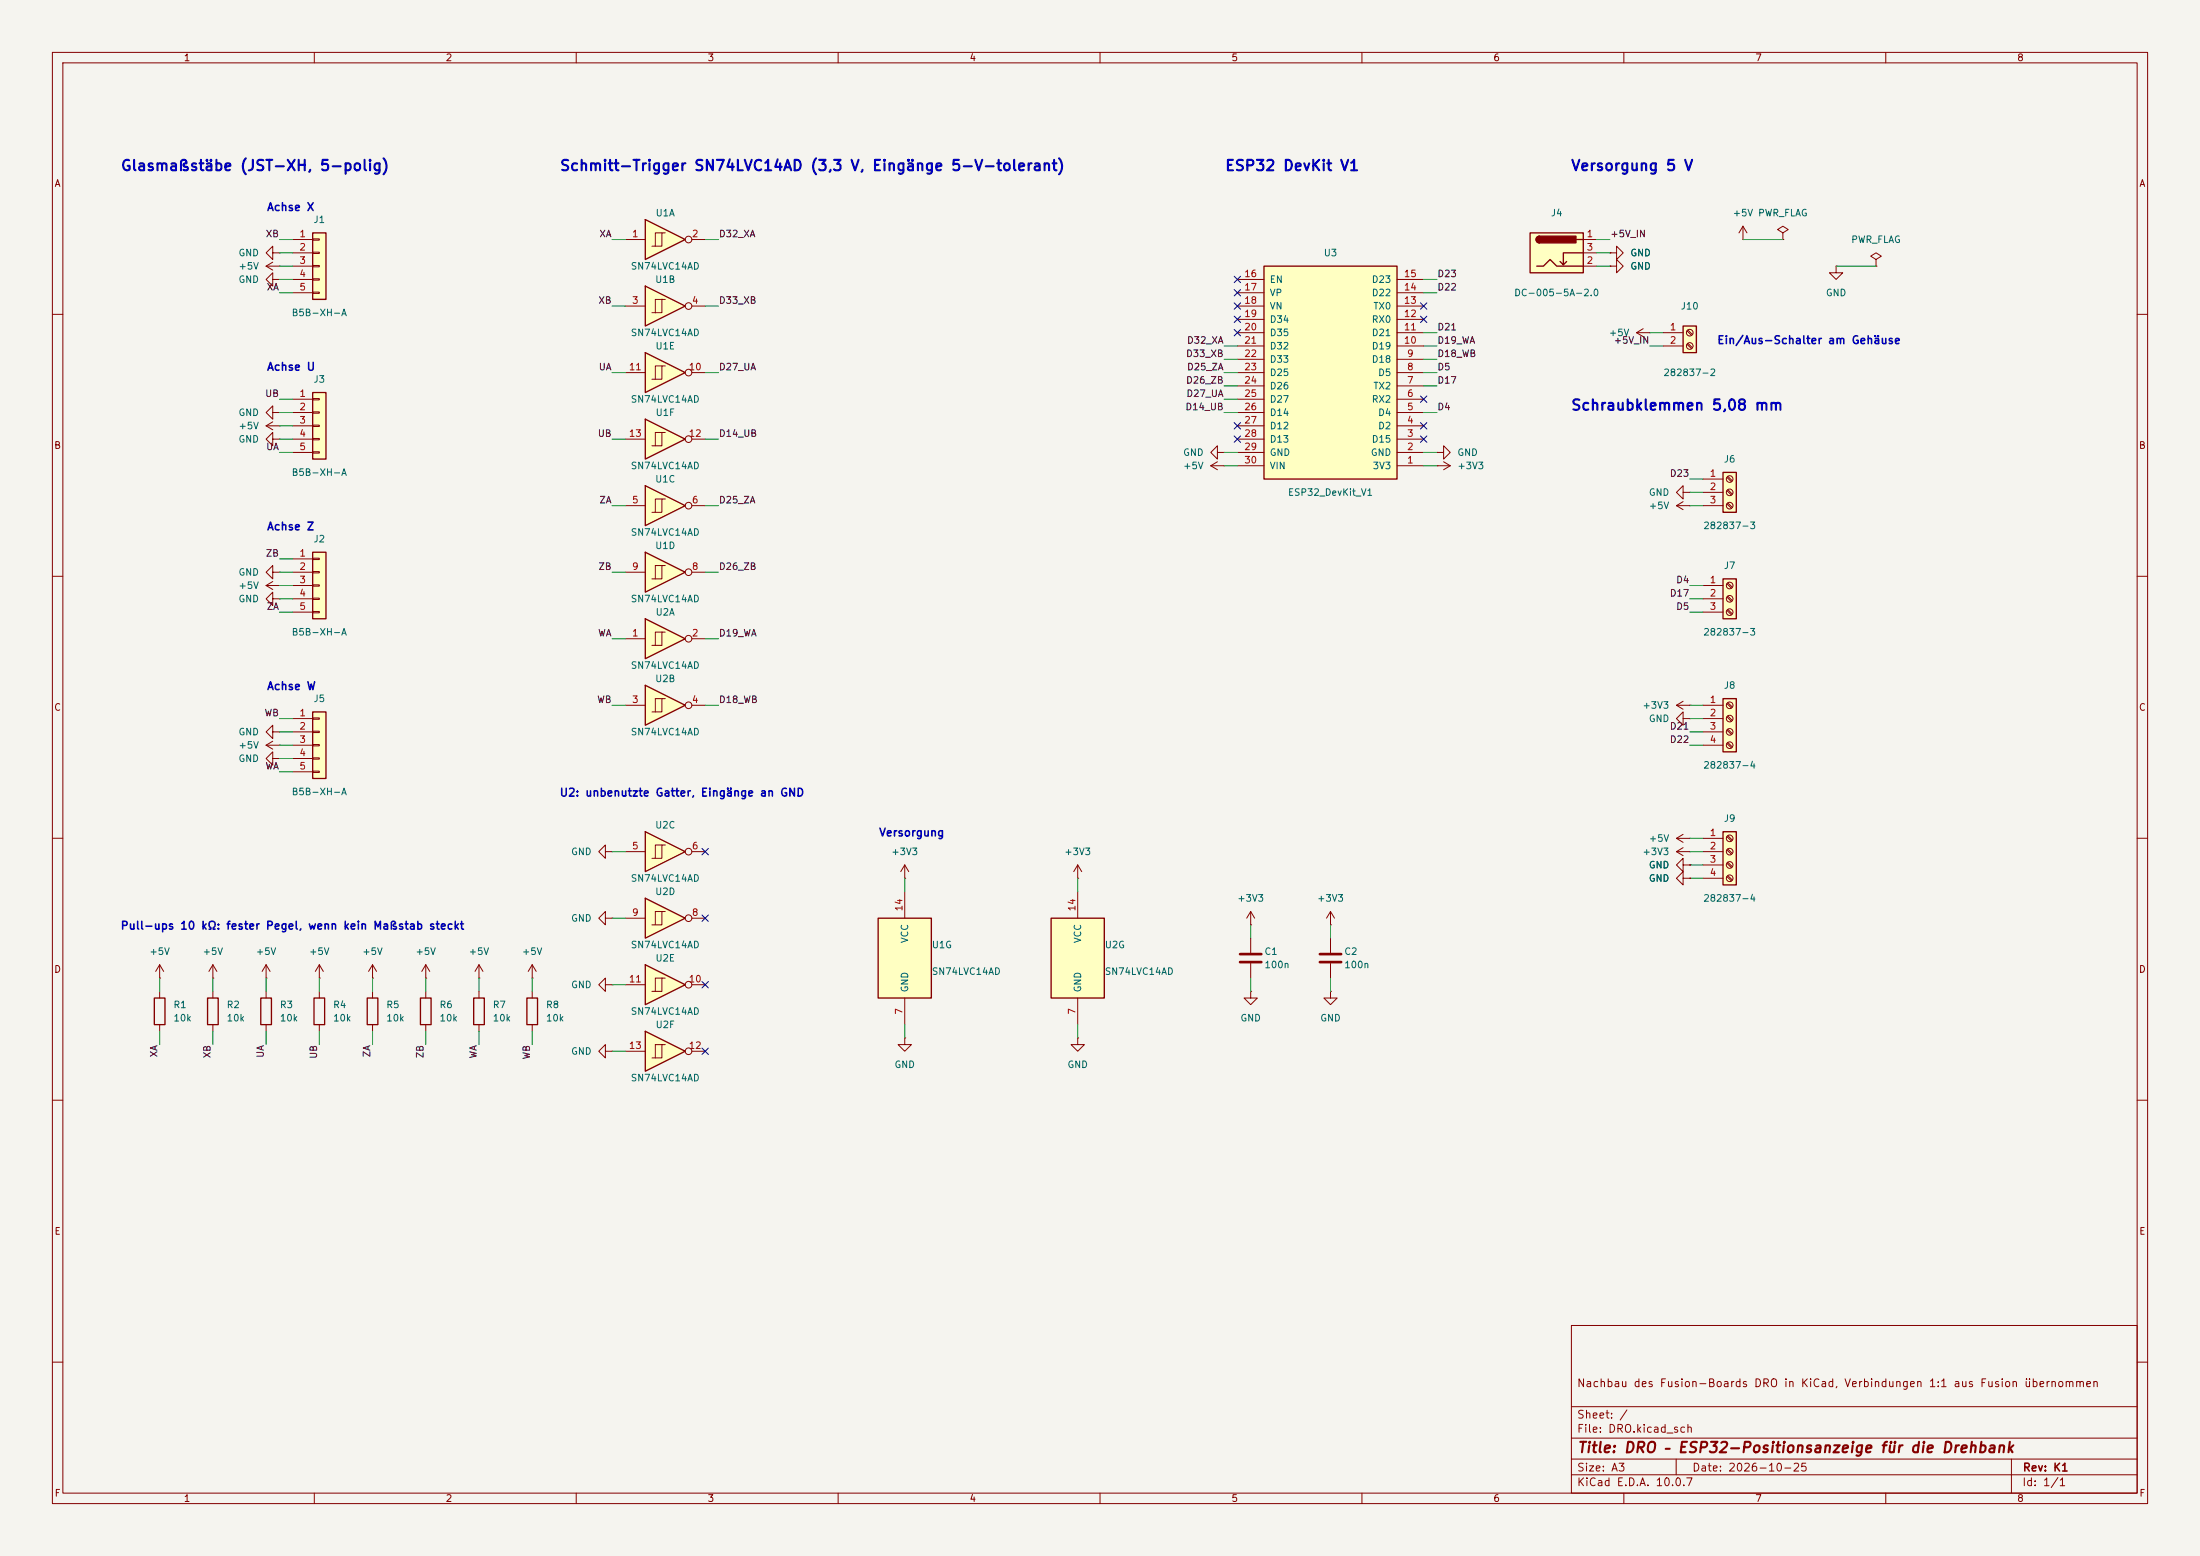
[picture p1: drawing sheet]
<svg xmlns="http://www.w3.org/2000/svg" width="420mm" height="297mm" viewBox="0 0 420 297" stroke-linecap="round" stroke-linejoin="round" font-family="sans-serif">
<path d="M0 0h420v297h-420z" fill="#f5f4ef" stroke="#f5f4ef" stroke-width=".19"/>
<g fill="none" stroke="#840000" stroke-width=".19">
<path d="M10 10h400v277h-400zM12 12h396v273h-396zM60 10v2M110 10v2M160 10v2M210 10v2M260 10v2M310 10v2M360 10v2M10 60h2M408 60h2M10 110h2"/>
<path d="M408 110h2M10 160h2M408 160h2M10 210h2M408 210h2M300 253h108v32h-108zM10 260h2M300 278.5h108M300 274.5h108M300 268.5h108M320 278.5v3M384 278.5v6.5"/>
<path d="M408 260h2M60 285v2M110 285v2M160 285v2M210 285v2M260 285v2M300 281.5h108M310 285v2M360 285v2"/>
</g>
<path d="M241.3 50.8h25.4v40.6h-25.4z" fill="#ffffc2"/>
<path d="M241.3 50.8h25.4v40.6h-25.4z" fill="none" stroke="#840000" stroke-width=".25"/>
<g fill="none" stroke="#840000" stroke-width=".19">
<path d="M236.2 58.4h5.1M236.2 55.9h5.1M236.2 53.3h5.1M266.7 58.4h5.1M266.7 55.9h5.1M266.7 53.3h5.1M236.2 78.7h5.1M236.2 76.2h5.1M236.2 73.7h5.1M236.2 71.1h5.1M236.2 68.6h5.1M236.2 66h5.1"/>
<path d="M236.2 63.5h5.1M236.2 61h5.1M266.7 78.7h5.1M266.7 76.2h5.1M266.7 73.7h5.1M266.7 71.1h5.1M266.7 68.6h5.1M266.7 66h5.1M266.7 63.5h5.1M266.7 61h5.1M236.2 88.9h5.1M236.2 86.4h5.1"/>
<path d="M236.2 83.8h5.1M236.2 81.3h5.1M266.7 88.9h5.1M266.7 86.4h5.1M266.7 83.8h5.1M266.7 81.3h5.1"/>
</g>
<path d="M167.6 175.3h10.2v15.2h-10.2z" fill="#ffffc2"/>
<path d="M167.6 175.3h10.2v15.2h-10.2z" fill="none" stroke="#840000" stroke-width=".25"/>
<g fill="none" stroke="#840000" stroke-width=".19">
<path d="M50.8 50.8l1.3 .8M50.8 50.8h2.5M52.1 53.3v-1.2l-1.3 1.2 1.3 1.3v-1.3h1.2M52.1 50l-1.3 .8M53.3 53.3h.1M53.3 50.8h.1M320 134.6l1.3 .8M320 134.6h2.6M321.3 133.9l-1.3 .7M322.6 134.6h.1M172.7 170.2v5.1M205.7 167.6h.1"/>
<path d="M205.7 165.1l-.7 1.3M205.7 165.1l.8 1.3M205.7 165.1v2.5M172.7 190.5v5.1"/>
</g>
<path d="M292.1 44.5h10.2v7.6h-10.2z" fill="#ffffc2"/>
<path d="M292.1 44.5h10.2v7.6h-10.2zM293.4 50.8h1.2l1.3-1.3 1.3 1.3h5.1M293.9 45.1a.64 .64 0 0 0-.7 .6 .64 .64 0 0 0 .7 .7M299.1 49.9l-.7 .6M301 45.7h1.3M302.3 48.3h-3.9v2.2l-.6-.6" fill="none" stroke="#840000" stroke-width=".25"/>
<g fill="#840000" stroke="#840000" stroke-width=".25">
<path d="M293.4 45.3l.5-.2v1.3a.64 .64 0 0 1-.6-.4 .64 .64 0 0 1 .1-.7z"/>
<path d="M293.9 45.1h7v1.3h-7z"/>
</g>
<path d="M302.3 45.7h2.5M302.3 50.8h2.5M302.3 48.3h2.5" fill="none" stroke="#840000" stroke-width=".19"/>
<path d="M328.9 133.4h2.6v10.1h-2.6z" fill="#ffffc2"/>
<path d="M328.9 133.4h2.6v10.1h-2.6z" fill="none" stroke="#840000" stroke-width=".25"/>
<g fill="none" stroke="#840000" stroke-width=".19">
<path d="M321.3 137.2v-1.3l-1.3 1.3 1.3 1.2v-1.2h1.3M322.6 137.2h.1M325.1 134.6h3.8M325.1 137.2h3.8M325.1 139.7h3.8M329.7 134.3l.8 .8M329.7 136.8l.8 .9M329.7 139.4l.8 .8M329.8 134.1l.9 .9M329.8 136.7l.9 .8M329.8 139.2l.9 .8M321.3 159.3l-1.3 .7"/>
<path d="M325.1 142.2h3.8M329.7 141.9l.8 .8M329.8 141.7l.9 .9M320 160l1.3 .8M320 160h2.6M320 162.6l1.3 .7M320 162.6h2.6M321.3 167.6v-1.2l-1.3 1.2 1.3 1.3v-1.3h1.3M321.3 165.1v-1.3l-1.3 1.3 1.3 1.3v-1.3h1.3M321.3 161.8l-1.3 .8M322.6 160h.1M322.6 162.6h.1"/>
<path d="M322.6 167.6h.1M322.6 165.1h.1M40.6 186.7h.1M40.6 184.2l-.7 1.2M40.6 184.2l.8 1.2M40.6 184.2v2.5M205.7 198.1v1.3h1.3l-1.3 1.3-1.2-1.3h1.2M205.7 198.1h.1"/>
<circle cx="330.2" cy="139.7" r=".63"/>
<circle cx="330.2" cy="134.6" r=".63"/>
<circle cx="330.2" cy="137.2" r=".63"/>
<circle cx="330.2" cy="142.2" r=".63"/>
</g>
<path d="M123.2 130.8l7.6 3.8-7.6 3.8z" fill="#ffffc2"/>
<path d="M123.2 130.8l7.6 3.8-7.6 3.8z" fill="none" stroke="#840000" stroke-width=".25"/>
<g fill="none" stroke="#840000" stroke-width=".19">
<path d="M119.4 134.6h3.8M126.4 133.4h-1.3v2.5M127 133.4h-.6v2.5h-1.9M132.1 134.6h2.5"/>
<circle cx="131.4" cy="134.6" r=".63"/>
</g>
<path d="M123.2 41.9l7.6 3.8-7.6 3.8z" fill="#ffffc2"/>
<path d="M123.2 41.9l7.6 3.8-7.6 3.8z" fill="none" stroke="#840000" stroke-width=".25"/>
<g fill="none" stroke="#840000" stroke-width=".19">
<path d="M119.4 45.7h3.8M126.4 44.5h-1.3v2.5M127 44.5h-.6v2.5h-1.9M132.1 45.7h2.5"/>
<circle cx="131.4" cy="45.7" r=".63"/>
</g>
<path d="M123.2 92.7l7.6 3.8-7.6 3.8z" fill="#ffffc2"/>
<path d="M123.2 92.7l7.6 3.8-7.6 3.8z" fill="none" stroke="#840000" stroke-width=".25"/>
<g fill="none" stroke="#840000" stroke-width=".19">
<path d="M119.4 96.5h3.8M126.4 95.3h-1.3v2.5M127 95.3h-.6v2.5h-1.9M132.1 96.5h2.5"/>
<circle cx="131.4" cy="96.5" r=".63"/>
</g>
<path d="M59.7 44.5h2.5v12.7h-2.5z" fill="#ffffc2"/>
<path d="M59.7 44.5h2.5v12.7h-2.5z" fill="none" stroke="#840000" stroke-width=".25"/>
<g fill="none" stroke="#840000" stroke-width=".19">
<path d="M55.9 45.7h3.8M55.9 48.3h3.8M55.9 50.8h3.8M55.9 53.3h3.8M55.9 55.9h3.8M59.7 45.6h1.3v.2h-1.3zM59.7 48.1h1.3v.3h-1.3zM59.7 50.7h1.3v.2h-1.3zM59.7 53.2h1.3v.3h-1.3zM59.7 55.8h1.3v.2h-1.3zM320 96.5l1.3 .8M320 96.5h2.6"/>
<path d="M321.3 94v-1.3l-1.3 1.3 1.3 1.3v-1.3h1.3M321.3 95.8l-1.3 .7M322.6 96.5h.1M322.6 94h.1M50.8 111.8l1.3 .7M50.8 111.8h2.5M52.1 111l-1.3 .8M53.3 111.8h.1"/>
</g>
<path d="M59.7 105.4h2.5v12.7h-2.5z" fill="#ffffc2"/>
<path d="M59.7 105.4h2.5v12.7h-2.5z" fill="none" stroke="#840000" stroke-width=".25"/>
<g fill="none" stroke="#840000" stroke-width=".19">
<path d="M50.8 81.3l1.3 .7M50.8 81.3h2.5M52.1 80.5l-1.3 .8M53.3 81.3h.1M52.1 114.3v-1.3l-1.3 1.3 1.3 1.3v-1.3h1.2M53.3 114.3h.1M55.9 106.7h3.8M55.9 109.2h3.8M55.9 111.8h3.8M55.9 114.3h3.8M55.9 116.8h3.8M59.7 106.6h1.3v.2h-1.3z"/>
<path d="M59.7 109.1h1.3v.2h-1.3zM59.7 111.6h1.3v.3h-1.3zM59.7 114.2h1.3v.2h-1.3zM59.7 116.7h1.3v.3h-1.3z"/>
</g>
<path d="M328.9 110.5h2.6v7.6h-2.6z" fill="#ffffc2"/>
<path d="M328.9 110.5h2.6v7.6h-2.6z" fill="none" stroke="#840000" stroke-width=".25"/>
<g fill="none" stroke="#840000" stroke-width=".19">
<path d="M274.3 88.9h.1M274.3 86.4h1.3v-1.3l1.3 1.3-1.3 1.2v-1.2M274.3 86.4h.1M274.3 88.9h2.6M275.6 88.1l1.3 .8M276.9 88.9l-1.3 .8M52.1 109.2v-1.2l-1.3 1.2 1.3 1.3v-1.3h1.2M53.3 109.2h.1M325.1 111.8h3.8M325.1 114.3h3.8M325.1 116.8h3.8M329.7 111.4l.8 .9"/>
<path d="M329.7 114l.8 .8M329.7 116.5l.8 .8M329.8 111.3l.9 .8M329.8 113.8l.9 .8M329.8 116.3l.9 .9"/>
<circle cx="330.2" cy="111.8" r=".63"/>
<circle cx="330.2" cy="116.8" r=".63"/>
<circle cx="330.2" cy="114.3" r=".63"/>
</g>
<path d="M59.7 135.9h2.5v12.7h-2.5z" fill="#ffffc2"/>
<path d="M59.7 135.9h2.5v12.7h-2.5zM29.5 190.5h2v5.1h-2zM39.6 190.5h2.1v5.1h-2.1zM90.4 190.5h2.1v5.1h-2.1zM100.6 190.5h2v5.1h-2z" fill="none" stroke="#840000" stroke-width=".25"/>
<g fill="none" stroke="#840000" stroke-width=".19">
<path d="M55.9 137.2h3.8M55.9 139.7h3.8M59.7 137h1.3v.3h-1.3zM59.7 139.6h1.3v.2h-1.3zM52.1 144.8v-1.3l-1.3 1.3 1.3 1.3v-1.3h1.2M53.3 144.8h.1M55.9 142.2h3.8M55.9 144.8h3.8M55.9 147.3h3.8M59.7 142.1h1.3v.3h-1.3zM59.7 144.7h1.3v.2h-1.3zM59.7 147.2h1.3v.2h-1.3z"/>
<path d="M30.5 186.7h.1M30.5 184.2l-.8 1.2M30.5 184.2l.7 1.2M30.5 184.2v2.5M30.5 189.2v1.3M30.5 195.6v1.3M40.6 189.2v1.3M40.6 195.6v1.3M50.8 186.7h.1M50.8 184.2l-.8 1.2M50.8 184.2l.8 1.2M50.8 184.2v2.5"/>
<path d="M91.4 186.7h.1M91.4 184.2l-.7 1.2M91.4 184.2l.8 1.2M91.4 184.2v2.5M91.4 189.2v1.3M91.4 195.6v1.3M101.6 186.7h.1M101.6 184.2l-.8 1.2M101.6 184.2l.8 1.2M101.6 184.2v2.5M101.6 189.2v1.3M101.6 195.6v1.3"/>
<path d="M254 189.2v1.3h1.3l-1.3 1.3-1.3-1.3h1.3M254 189.2h.1"/>
</g>
<path d="M328.9 90.2h2.6v7.6h-2.6z" fill="#ffffc2"/>
<path d="M328.9 90.2h2.6v7.6h-2.6zM70.1 190.5h2v5.1h-2zM80.3 190.5h2v5.1h-2z" fill="none" stroke="#840000" stroke-width=".25"/>
<g fill="none" stroke="#840000" stroke-width=".19">
<path d="M325.1 91.4h3.8M325.1 94h3.8M325.1 96.5h3.8M329.7 91.1l.8 .8M329.7 93.6l.8 .9M329.7 96.2l.8 .8M329.8 90.9l.9 .9M329.8 93.5l.9 .8M329.8 96l.9 .9M71.1 189.2v1.3M71.1 195.6v1.3M81.3 189.2v1.3"/>
<path d="M81.3 195.6v1.3"/>
<circle cx="330.2" cy="94" r=".63"/>
<circle cx="330.2" cy="96.5" r=".63"/>
<circle cx="330.2" cy="91.4" r=".63"/>
</g>
<path d="M328.9 158.8h2.6v10.1h-2.6z" fill="#ffffc2"/>
<path d="M328.9 158.8h2.6v10.1h-2.6z" fill="none" stroke="#840000" stroke-width=".25"/>
<g fill="none" stroke="#840000" stroke-width=".19">
<path d="M312.4 63.5l1.3 .8M312.4 63.5h2.6M313.7 62.7l-1.3 .8M315 63.5h.1M329.7 159.7l.8 .8M329.8 159.5l.9 .9M325.1 160h3.8M325.1 162.6h3.8M325.1 165.1h3.8M325.1 167.6h3.8M329.7 162.2l.8 .9M329.7 164.8l.8 .8"/>
<path d="M329.7 167.3l.8 .8M329.8 162.1l.9 .8M329.8 164.6l.9 .8M329.8 167.1l.9 .9"/>
<circle cx="330.2" cy="160" r=".63"/>
<circle cx="330.2" cy="162.6" r=".63"/>
<circle cx="330.2" cy="165.1" r=".63"/>
<circle cx="330.2" cy="167.6" r=".63"/>
</g>
<path d="M321.3 62.2h2.5v5.1h-2.5z" fill="#ffffc2"/>
<path d="M321.3 62.2h2.5v5.1h-2.5zM59.9 190.5h2.1v5.1h-2.1z" fill="none" stroke="#840000" stroke-width=".25"/>
<g fill="none" stroke="#840000" stroke-width=".19">
<path d="M317.5 63.5h3.8M317.5 66h3.8M322 63.2l.9 .8M322 65.7l.9 .8M322.2 63l.9 .8M322.2 65.5l.9 .9M52.1 139.7v-1.3l-1.3 1.3 1.3 1.3v-1.3h1.2M53.3 139.7h.1M50.8 142.2l1.3 .8M50.8 142.2h2.5M52.1 141.5l-1.3 .7M53.3 142.2h.1"/>
<path d="M61 189.2v1.3M61 195.6v1.3"/>
<circle cx="322.6" cy="63.5" r=".63"/>
<circle cx="322.6" cy="66" r=".63"/>
</g>
<path d="M123.2 105.4l7.6 3.8-7.6 3.8z" fill="#ffffc2"/>
<path d="M123.2 105.4l7.6 3.8-7.6 3.8z" fill="none" stroke="#840000" stroke-width=".25"/>
<g fill="none" stroke="#840000" stroke-width=".19">
<path d="M52.1 83.8v-1.2l-1.3 1.2 1.3 1.3v-1.3h1.2M53.3 83.8h.1M119.4 109.2h3.8M126.4 108h-1.3v2.5M127 108h-.6v2.5h-1.9M132.1 109.2h2.5"/>
<circle cx="131.4" cy="109.2" r=".63"/>
</g>
<path d="M123.2 67.3l7.6 3.8-7.6 3.8z" fill="#ffffc2"/>
<path d="M123.2 67.3l7.6 3.8-7.6 3.8z" fill="none" stroke="#840000" stroke-width=".25"/>
<g fill="none" stroke="#840000" stroke-width=".19">
<path d="M119.4 71.1h3.8M126.4 69.9h-1.3v2.5M127 69.9h-.6v2.5h-1.9M132.1 71.1h2.5"/>
<circle cx="131.4" cy="71.1" r=".63"/>
</g>
<path d="M123.2 54.6l7.6 3.8-7.6 3.8z" fill="#ffffc2"/>
<path d="M123.2 54.6l7.6 3.8-7.6 3.8zM49.8 190.5h2v5.1h-2z" fill="none" stroke="#840000" stroke-width=".25"/>
<g fill="none" stroke="#840000" stroke-width=".19">
<path d="M119.4 58.4h3.8M126.4 57.2h-1.3v2.5M127 57.2h-.6v2.5h-1.9M132.1 58.4h2.5M307.3 48.3h1.3v-1.3l1.3 1.3-1.3 1.2v-1.2M307.3 48.3h.1M332.7 45.7h.1M332.7 43.2l-.7 1.3M332.7 43.2l.8 1.3M332.7 43.2v2.5M340.4 44.5l1-.7-1-.6-1.1 .6 1.1 .7v1.2M340.4 45.7h.1"/>
<path d="M350.5 50.8v1.3h1.3l-1.3 1.2-1.3-1.2h1.3M350.5 50.8h.1M358.1 49.5l1.1-.6-1.1-.6-1 .6 1 .6v1.3M358.1 50.8h.1M52.1 78.7v-1.2l-1.3 1.2 1.3 1.3v-1.3h1.2M53.3 78.7h.1M232.4 86.4v-1.3l-1.3 1.3 1.3 1.2v-1.2h1.3M233.7 86.4h.1M50.8 189.2v1.3M50.8 195.6v1.3M61 186.7h.1M61 184.2l-.8 1.2"/>
<path d="M61 184.2l.7 1.2M61 184.2v2.5M71.1 186.7h.1M71.1 184.2l-.7 1.2M71.1 184.2l.8 1.2M71.1 184.2v2.5M81.3 186.7h.1M81.3 184.2l-.8 1.2M81.3 184.2l.7 1.2M81.3 184.2v2.5"/>
<circle cx="131.4" cy="58.4" r=".63"/>
</g>
<path d="M59.7 74.9h2.5v12.7h-2.5z" fill="#ffffc2"/>
<path d="M59.7 74.9h2.5v12.7h-2.5z" fill="none" stroke="#840000" stroke-width=".25"/>
<g fill="none" stroke="#840000" stroke-width=".19">
<path d="M307.3 50.8h1.3v-1.3l1.3 1.3-1.3 1.3v-1.3M307.3 50.8h.1M55.9 76.2h3.8M55.9 78.7h3.8M59.7 76.1h1.3v.2h-1.3zM59.7 78.6h1.3v.3h-1.3zM55.9 81.3h3.8M55.9 83.8h3.8M55.9 86.4h3.8M59.7 81.2h1.3v.2h-1.3zM59.7 83.7h1.3v.2h-1.3zM59.7 86.2h1.3v.3h-1.3z"/>
<path d="M115.6 175.3v-1.3l-1.3 1.3 1.3 1.2v-1.2h1.2M116.8 175.3h.1"/>
</g>
<path d="M123.2 158.8l7.6 3.8-7.6 3.8z" fill="#ffffc2"/>
<path d="M123.2 158.8l7.6 3.8-7.6 3.8z" fill="none" stroke="#840000" stroke-width=".25"/>
<g fill="none" stroke="#840000" stroke-width=".19">
<path d="M119.4 162.6h3.8M126.4 161.3h-1.3v2.5M127 161.3h-.6v2.5h-1.9M132.1 162.6h2.5"/>
<circle cx="131.4" cy="162.6" r=".63"/>
</g>
<path d="M123.2 171.5l7.6 3.8-7.6 3.8z" fill="#ffffc2"/>
<path d="M123.2 171.5l7.6 3.8-7.6 3.8z" fill="none" stroke="#840000" stroke-width=".25"/>
<g fill="none" stroke="#840000" stroke-width=".19">
<path d="M115.6 162.6v-1.3l-1.3 1.3 1.3 1.2v-1.2h1.2M116.8 162.6h.1M119.4 175.3h3.8M126.4 174h-1.3v2.5M127 174h-.6v2.5h-1.9M132.1 175.3h2.5M254 176.5h.1M254 174v2.5M254 179.1v2.8M254 174l-.8 1.3M254 174l.8 1.3M254 183.9v2.8"/>
<path d="M115.6 200.7v-1.3l-1.3 1.3 1.3 1.2v-1.2h1.2M116.8 200.7h.1"/>
<circle cx="131.4" cy="175.3" r=".63"/>
</g>
<path d="M252 182.1h4M252 183.6h4" fill="none" stroke="#840000" stroke-width=".51"/>
<path d="M123.2 196.9l7.6 3.8-7.6 3.8z" fill="#ffffc2"/>
<path d="M123.2 196.9l7.6 3.8-7.6 3.8z" fill="none" stroke="#840000" stroke-width=".25"/>
<g fill="none" stroke="#840000" stroke-width=".19">
<path d="M231.1 88.9l1.3 .8M231.1 88.9h2.6M232.4 88.1l-1.3 .8M233.7 88.9h.1M126.4 199.4h-1.3v2.5M127 199.4h-.6v2.5h-1.9M119.4 200.7h3.8M132.1 200.7h2.5"/>
<circle cx="131.4" cy="200.7" r=".63"/>
</g>
<path d="M123.2 80l7.6 3.8-7.6 3.8z" fill="#ffffc2"/>
<path d="M123.2 80l7.6 3.8-7.6 3.8z" fill="none" stroke="#840000" stroke-width=".25"/>
<g fill="none" stroke="#840000" stroke-width=".19">
<path d="M52.1 48.3v-1.3l-1.3 1.3 1.3 1.2v-1.2h1.2M53.3 48.3h.1M119.4 83.8h3.8M126.4 82.6h-1.3v2.5M127 82.6h-.6v2.5h-1.9M132.1 83.8h2.5"/>
<circle cx="131.4" cy="83.8" r=".63"/>
</g>
<path d="M123.2 184.2l7.6 3.8-7.6 3.8z" fill="#ffffc2"/>
<path d="M123.2 184.2l7.6 3.8-7.6 3.8z" fill="none" stroke="#840000" stroke-width=".25"/>
<g fill="none" stroke="#840000" stroke-width=".19">
<path d="M115.6 188v-1.3l-1.3 1.3 1.3 1.2v-1.2h1.2M116.8 188h.1M119.4 188h3.8M126.4 186.7h-1.3v2.5M127 186.7h-.6v2.5h-1.9M132.1 188h2.5"/>
<circle cx="131.4" cy="188" r=".63"/>
</g>
<path d="M123.2 118.1l7.6 3.8-7.6 3.8z" fill="#ffffc2"/>
<path d="M123.2 118.1l7.6 3.8-7.6 3.8z" fill="none" stroke="#840000" stroke-width=".25"/>
<g fill="none" stroke="#840000" stroke-width=".19">
<path d="M119.4 121.9h3.8M126.4 120.7h-1.3v2.5M127 120.7h-.6v2.5h-1.9M132.1 121.9h2.5M172.7 167.6h.1M172.7 165.1l-.7 1.3M172.7 165.1l.8 1.3M172.7 165.1v2.5M172.7 198.1v1.3h1.3l-1.3 1.3-1.3-1.3h1.3M172.7 198.1h.1"/>
<circle cx="131.4" cy="121.9" r=".63"/>
</g>
<path d="M200.7 175.3h10.1v15.2h-10.1z" fill="#ffffc2"/>
<path d="M200.7 175.3h10.1v15.2h-10.1z" fill="none" stroke="#840000" stroke-width=".25"/>
<g fill="none" stroke="#840000" stroke-width=".19">
<path d="M307.3 48.3h.1M307.3 50.8h.1M205.7 170.2v5.1M238.8 176.5h.1M238.8 174v2.5M238.8 179.1v2.8M238.8 174l-.8 1.3M238.8 174l.7 1.3M322.6 167.6h.1M322.6 165.1h.1M205.7 190.5v5.1M238.8 189.2v1.3h1.2l-1.2 1.3-1.3-1.3h1.3"/>
<path d="M238.8 189.2h.1M238.8 183.9v2.8"/>
</g>
<path d="M236.7 182.1h4.1M236.7 183.6h4.1" fill="none" stroke="#840000" stroke-width=".51"/>
<g fill="none" stroke="#009600" stroke-width=".19">
<path d="M53.3 55.9h2.6M53.3 53.3h2.6M53.3 48.3h2.6M53.3 50.8h2.6M53.3 45.7h2.6M116.8 45.7h2.6M116.8 58.4h2.6M134.6 45.7h2.6M134.6 58.4h2.6M271.8 55.9h2.5M271.8 53.3h2.5M304.8 48.3h2.5"/>
<path d="M304.8 50.8h2.5M304.8 45.7h2.5M332.7 45.7h7.7M350.5 50.8h7.6M53.3 76.2h2.6M53.3 78.7h2.6M116.8 71.1h2.6M134.6 71.1h2.6M233.7 66h2.5M233.7 71.1h2.5M233.7 76.2h2.5M233.7 78.7h2.5"/>
<path d="M233.7 73.7h2.5M233.7 68.6h2.5M271.8 66h2.5M271.8 71.1h2.5M271.8 78.7h2.5M271.8 73.7h2.5M271.8 68.6h2.5M271.8 63.5h2.5M315 66h2.5M315 63.5h2.5M53.3 86.4h2.6M53.3 83.8h2.6"/>
<path d="M53.3 81.3h2.6M116.8 96.5h2.6M116.8 83.8h2.6M134.6 96.5h2.6M134.6 83.8h2.6M233.7 86.4h2.5M233.7 88.9h2.5M271.8 86.4h2.5M271.8 88.9h2.5M322.6 91.4h2.5M322.6 96.5h2.5M322.6 94h2.5"/>
<path d="M53.3 111.8h2.6M53.3 109.2h2.6M53.3 106.7h2.6M53.3 116.8h2.6M53.3 114.3h2.6M116.8 109.2h2.6M134.6 109.2h2.6M322.6 111.8h2.5M322.6 116.8h2.5M322.6 114.3h2.5M53.3 137.2h2.6M53.3 139.7h2.6"/>
<path d="M116.8 134.6h2.6M116.8 121.9h2.6M134.6 134.6h2.6M134.6 121.9h2.6M322.6 137.2h2.5M322.6 139.7h2.5M322.6 134.6h2.5M53.3 142.2h2.6M53.3 147.3h2.6M53.3 144.8h2.6M322.6 142.2h2.5M116.8 162.6h2.6"/>
<path d="M116.8 175.3h2.6M172.7 167.6v2.6M205.7 167.6v2.6M238.8 176.5v2.6M254 176.5v2.6M322.6 165.1h2.5M322.6 167.6h2.5M322.6 160h2.5M322.6 162.6h2.5M30.5 186.7v2.5M30.5 196.9v2.5M40.6 186.7v2.5"/>
<path d="M40.6 196.9v2.5M50.8 186.7v2.5M50.8 196.9v2.5M61 186.7v2.5M61 196.9v2.5M71.1 186.7v2.5M71.1 196.9v2.5M81.3 186.7v2.5M81.3 196.9v2.5M91.4 186.7v2.5M91.4 196.9v2.5M101.6 186.7v2.5"/>
<path d="M101.6 196.9v2.5M116.8 188h2.6M172.7 195.6v2.5M205.7 195.6v2.5M238.8 186.7v2.5M254 186.7v2.5M116.8 200.7h2.6"/>
</g>
<g fill="none" stroke="#000084" stroke-width=".19">
<path d="M235.6 55.3l1.2 1.2M235.6 52.7l1.2 1.2M235.6 57.8l1.2 1.2M236.8 55.3l-1.2 1.2M236.8 52.7l-1.2 1.2M236.8 57.8l-1.2 1.2M271.2 57.8l1.2 1.2M272.4 57.8l-1.2 1.2M235.6 62.9l1.2 1.2M235.6 60.4l1.2 1.2M236.8 62.9l-1.2 1.2M236.8 60.4l-1.2 1.2"/>
<path d="M271.2 75.6l1.2 1.2M271.2 60.4l1.2 1.2M272.4 75.6l-1.2 1.2M272.4 60.4l-1.2 1.2M235.6 83.2l1.2 1.2M235.6 80.7l1.2 1.2M236.8 83.2l-1.2 1.2M236.8 80.7l-1.2 1.2M271.2 83.2l1.2 1.2M271.2 80.7l1.2 1.2M272.4 83.2l-1.2 1.2M272.4 80.7l-1.2 1.2"/>
<path d="M134 174.7l1.2 1.2M134 162l1.2 1.2M135.2 174.7l-1.2 1.2M135.2 162l-1.2 1.2M134 187.4l1.2 1.2M135.2 187.4l-1.2 1.2M134 200.1l1.2 1.2M135.2 200.1l-1.2 1.2"/>
</g>
<g font-size="2" fill="#0000c2">
<text x="22.9" y="33.1">Glasmaßstäbe (JST-XH, 5-polig)</text>
<text x="106.7" y="33.1">Schmitt-Trigger SN74LVC14AD (3,3 V, Eingänge 5-V-tolerant)</text>
<text x="233.7" y="33.1">ESP32 DevKit V1</text>
<text x="299.8" y="33.1">Versorgung 5 V</text>
<text x="299.8" y="78.8">Schraubklemmen 5,08 mm</text>
</g>
<text font-size="2" fill="#840000" x="301" y="277.8">Title: DRO – ESP32-Positionsanzeige für die Drehbank</text>
<g font-size="1.5" fill="#0000c2">
<text x="50.8" y="40.6">Achse X</text>
<text x="50.8" y="71.1">Achse U</text>
<text x="327.7" y="66">Ein/Aus-Schalter am Gehäuse</text>
<text x="50.8" y="101.6">Achse Z</text>
<text x="50.8" y="132.1">Achse W</text>
<text x="106.7" y="152.4">U2: unbenutzte Gatter, Eingänge an GND</text>
<text x="167.7" y="160">Versorgung</text>
<text x="22.9" y="177.8">Pull-ups 10 kΩ: fester Pegel, wenn kein Maßstab steckt</text>
</g>
<g font-size="1.5" fill="#840000">
<text x="300.9" y="265.1">Nachbau des Fusion-Boards DRO in KiCad, Verbindungen 1:1 aus Fusion übernommen</text>
<text x="300.9" y="273.8">File: DRO.kicad_sch</text>
<text x="300.9" y="271.1">Sheet: /</text>
<text x="300.9" y="281.2">Size: A3</text>
<text x="322.9" y="281.2">Date: 2026-10-25</text>
<text x="386" y="281.2">Rev: K1</text>
<text x="300.9" y="284">KiCad E.D.A. 10.0.7</text>
<text x="385.9" y="284">Id: 1/1</text>
</g>
<g font-size="1.3" fill="#840000">
<text x="35" y="12">1</text>
<text x="85" y="12">2</text>
<text x="135" y="12">3</text>
<text x="185" y="12">4</text>
<text x="235" y="12">5</text>
<text x="285" y="12">6</text>
<text x="335" y="12">7</text>
<text x="385" y="12">8</text>
<text x="10.3" y="36">A</text>
<text x="408.3" y="36">A</text>
<text x="10.2" y="86">B</text>
<text x="408.2" y="86">B</text>
<text x="10.2" y="136">C</text>
<text x="408.2" y="136">C</text>
<text x="10.2" y="186">D</text>
<text x="408.2" y="186">D</text>
<text x="10.3" y="236">E</text>
<text x="408.3" y="236">E</text>
<text x="10.3" y="286">F</text>
<text x="35" y="287">1</text>
<text x="85" y="287">2</text>
<text x="135" y="287">3</text>
<text x="185" y="287">4</text>
<text x="235" y="287">5</text>
<text x="285" y="287">6</text>
<text x="335" y="287">7</text>
<text x="385" y="287">8</text>
<text x="408.3" y="286">F</text>
</g>
<g font-size="1.3" fill="#006464">
<text x="125.1" y="41.6">U1A</text>
<text x="296" y="41.6">J4</text>
<text x="330.7" y="41.6">+5V PWR_FLAG</text>
<text x="59.7" y="42.9">J1</text>
<text x="353.3" y="46.7">PWR_FLAG</text>
<text x="45.4" y="51.8">+5V</text>
<text x="45.4" y="49.2">GND</text>
<text x="120.3" y="51.8">SN74LVC14AD</text>
<text x="252.6" y="49.2">U3</text>
<text x="311.1" y="49.2">GND</text>
<text x="311.1" y="51.8">GND</text>
<text x="45.4" y="54.3">GND</text>
<text x="125" y="54.3">U1B</text>
<text x="242.3" y="54.3">EN</text>
<text x="242.3" y="56.8">VP</text>
<text x="242.3" y="59.4">VN</text>
<text x="261.8" y="56.8">D22</text>
<text x="261.8" y="54.3">D23</text>
<text x="262.1" y="59.4">TX0</text>
<text x="288.9" y="56.8">DC-005-5A-2.0</text>
<text x="320.8" y="59.4">J10</text>
<text x="348.5" y="56.8">GND</text>
<text x="55.6" y="60.7">B5B-XH-A</text>
<text x="120.3" y="64.5">SN74LVC14AD</text>
<text x="242.3" y="61.9">D34</text>
<text x="242.3" y="64.5">D35</text>
<text x="261.8" y="64.5">D21</text>
<text x="261.8" y="61.9">RX0</text>
<text x="307" y="64.5">+5V</text>
<text x="125" y="67">U1E</text>
<text x="242.3" y="67">D32</text>
<text x="242.3" y="69.5">D33</text>
<text x="261.8" y="69.5">D18</text>
<text x="261.8" y="67">D19</text>
<text x="59.7" y="73.4">J3</text>
<text x="120.3" y="77.2">SN74LVC14AD</text>
<text x="242.3" y="72.1">D25</text>
<text x="242.3" y="74.6">D26</text>
<text x="242.3" y="77.2">D27</text>
<text x="261.8" y="77.2">RX2</text>
<text x="262.1" y="74.6">TX2</text>
<text x="263" y="72.1">D5</text>
<text x="317.4" y="72.1">282837-2</text>
<text x="45.4" y="82.2">+5V</text>
<text x="45.4" y="79.7">GND</text>
<text x="125.1" y="79.7">U1F</text>
<text x="242.3" y="79.7">D14</text>
<text x="242.3" y="82.2">D12</text>
<text x="263" y="82.2">D2</text>
<text x="263" y="79.7">D4</text>
<text x="45.4" y="84.8">GND</text>
<text x="120.3" y="89.9">SN74LVC14AD</text>
<text x="225.8" y="87.3">GND</text>
<text x="225.8" y="89.9">+5V</text>
<text x="242.3" y="84.8">D13</text>
<text x="242.3" y="87.3">GND</text>
<text x="242.3" y="89.9">VIN</text>
<text x="261.6" y="87.3">GND</text>
<text x="261.8" y="84.8">D15</text>
<text x="261.9" y="89.9">3V3</text>
<text x="278.1" y="89.9">+3V3</text>
<text x="278.1" y="87.3">GND</text>
<text x="329" y="88.6">J6</text>
<text x="55.6" y="91.1">B5B-XH-A</text>
<text x="125" y="92.4">U1C</text>
<text x="245.8" y="94.9">ESP32_DevKit_V1</text>
<text x="314.7" y="94.9">GND</text>
<text x="314.7" y="97.5">+5V</text>
<text x="325.1" y="101.3">282837-3</text>
<text x="59.7" y="103.8">J2</text>
<text x="120.3" y="102.6">SN74LVC14AD</text>
<text x="125" y="105.1">U1D</text>
<text x="45.4" y="112.7">+5V</text>
<text x="45.4" y="110.2">GND</text>
<text x="329" y="108.9">J7</text>
<text x="45.4" y="115.3">GND</text>
<text x="120.3" y="115.3">SN74LVC14AD</text>
<text x="125.1" y="117.8">U2A</text>
<text x="55.6" y="121.6">B5B-XH-A</text>
<text x="325.1" y="121.6">282837-3</text>
<text x="120.3" y="128">SN74LVC14AD</text>
<text x="125" y="130.5">U2B</text>
<text x="329" y="131.8">J8</text>
<text x="59.7" y="134.3">J5</text>
<text x="313.5" y="135.6">+3V3</text>
<text x="45.4" y="140.7">GND</text>
<text x="45.4" y="143.2">+5V</text>
<text x="120.3" y="140.7">SN74LVC14AD</text>
<text x="314.7" y="138.1">GND</text>
<text x="45.4" y="145.7">GND</text>
<text x="325.1" y="147">282837-4</text>
<text x="55.6" y="152.1">B5B-XH-A</text>
<text x="125" y="158.4">U2C</text>
<text x="314.7" y="161">+5V</text>
<text x="329" y="157.2">J9</text>
<text x="108.9" y="163.5">GND</text>
<text x="170.1" y="163.5">+3V3</text>
<text x="203.1" y="163.5">+3V3</text>
<text x="313.5" y="163.5">+3V3</text>
<text x="314.7" y="166.1">GND</text>
<text x="120.3" y="168.6">SN74LVC14AD</text>
<text x="125" y="171.1">U2D</text>
<text x="236.1" y="172.4">+3V3</text>
<text x="251.3" y="172.4">+3V3</text>
<text x="314.7" y="168.6">GND</text>
<text x="325.1" y="172.4">282837-4</text>
<text x="108.9" y="176.2">GND</text>
<text x="28.4" y="182.6">+5V</text>
<text x="38.6" y="182.6">+5V</text>
<text x="48.7" y="182.6">+5V</text>
<text x="58.9" y="182.6">+5V</text>
<text x="69.1" y="182.6">+5V</text>
<text x="79.2" y="182.6">+5V</text>
<text x="89.4" y="182.6">+5V</text>
<text x="99.5" y="182.6">+5V</text>
<text x="120.3" y="181.3">SN74LVC14AD</text>
<text x="125" y="183.8">U2E</text>
<text x="173.7" y="180.1" transform="rotate(-90 173.7 180.1)">VCC</text>
<text x="177.8" y="181.3">U1G</text>
<text x="206.7" y="180.1" transform="rotate(-90 206.7 180.1)">VCC</text>
<text x="210.8" y="181.3">U2G</text>
<text x="241.3" y="182.6">C1</text>
<text x="241.3" y="185.1">100n</text>
<text x="256.5" y="182.6">C2</text>
<text x="256.5" y="185.1">100n</text>
<text x="108.9" y="188.9">GND</text>
<text x="173.7" y="189.5" transform="rotate(-90 173.7 189.5)">GND</text>
<text x="177.8" y="186.4">SN74LVC14AD</text>
<text x="206.7" y="189.5" transform="rotate(-90 206.7 189.5)">GND</text>
<text x="210.8" y="186.4">SN74LVC14AD</text>
<text x="33" y="192.7">R1</text>
<text x="33" y="195.3">10k</text>
<text x="43.2" y="192.7">R2</text>
<text x="43.2" y="195.3">10k</text>
<text x="53.3" y="192.7">R3</text>
<text x="53.3" y="195.3">10k</text>
<text x="63.5" y="192.7">R4</text>
<text x="63.5" y="195.3">10k</text>
<text x="73.6" y="192.7">R5</text>
<text x="73.6" y="195.3">10k</text>
<text x="83.8" y="192.7">R6</text>
<text x="83.8" y="195.3">10k</text>
<text x="94" y="192.7">R7</text>
<text x="94" y="195.3">10k</text>
<text x="104.1" y="192.7">R8</text>
<text x="104.1" y="195.3">10k</text>
<text x="120.3" y="194">SN74LVC14AD</text>
<text x="125.1" y="196.5">U2F</text>
<text x="236.7" y="195.3">GND</text>
<text x="251.9" y="195.3">GND</text>
<text x="108.9" y="201.6">GND</text>
<text x="120.3" y="206.7">SN74LVC14AD</text>
<text x="170.7" y="204.2">GND</text>
<text x="203.7" y="204.2">GND</text>
</g>
<g font-size="1.3" fill="#0f0f0f">
<text x="50.6" y="45.6">XB</text>
<text x="114.3" y="45.6">XA</text>
<text x="137.1" y="45.6">D32_XA</text>
<text x="307.3" y="45.6">+5V_IN</text>
<text x="274.3" y="53.2">D23</text>
<text x="50.8" y="55.8">XA</text>
<text x="114.1" y="58.3">XB</text>
<text x="137.1" y="58.3">D33_XB</text>
<text x="274.3" y="55.8">D22</text>
<text x="226.5" y="65.9">D32_XA</text>
<text x="274.3" y="65.9">D19_WA</text>
<text x="274.3" y="63.4">D21</text>
<text x="308" y="65.9">+5V_IN</text>
<text x="114.2" y="71">UA</text>
<text x="137.1" y="71">D27_UA</text>
<text x="226.3" y="68.5">D33_XB</text>
<text x="226.5" y="71">D25_ZA</text>
<text x="274.3" y="71">D5</text>
<text x="274.3" y="68.5">D18_WB</text>
<text x="50.5" y="76.1">UB</text>
<text x="226.3" y="73.5">D26_ZB</text>
<text x="226.4" y="76.1">D27_UA</text>
<text x="274.3" y="73.5">D17</text>
<text x="114" y="83.7">UB</text>
<text x="137.1" y="83.7">D14_UB</text>
<text x="226.2" y="78.6">D14_UB</text>
<text x="274.3" y="78.6">D4</text>
<text x="50.7" y="86.2">UA</text>
<text x="318.7" y="91.3">D23</text>
<text x="114.3" y="96.4">ZA</text>
<text x="137.1" y="96.4">D25_ZA</text>
<text x="50.6" y="106.6">ZB</text>
<text x="114.1" y="109.1">ZB</text>
<text x="137.1" y="109.1">D26_ZB</text>
<text x="319.9" y="111.6">D4</text>
<text x="50.8" y="116.7">ZA</text>
<text x="318.7" y="114.2">D17</text>
<text x="319.9" y="116.7">D5</text>
<text x="114.1" y="121.8">WA</text>
<text x="137.1" y="121.8">D19_WA</text>
<text x="50.4" y="137">WB</text>
<text x="113.9" y="134.5">WB</text>
<text x="137.1" y="134.5">D18_WB</text>
<text x="318.7" y="142.1">D22</text>
<text x="318.7" y="139.6">D21</text>
<text x="50.6" y="147.2">WA</text>
<text x="30.4" y="201.9" transform="rotate(-90 30.4 201.9)">XA</text>
<text x="40.5" y="202.1" transform="rotate(-90 40.5 202.1)">XB</text>
<text x="50.7" y="202" transform="rotate(-90 50.7 202)">UA</text>
<text x="60.8" y="202.2" transform="rotate(-90 60.8 202.2)">UB</text>
<text x="71" y="201.9" transform="rotate(-90 71 201.9)">ZA</text>
<text x="81.2" y="202.1" transform="rotate(-90 81.2 202.1)">ZB</text>
<text x="91.3" y="202.2" transform="rotate(-90 91.3 202.2)">WA</text>
<text x="101.5" y="202.3" transform="rotate(-90 101.5 202.3)">WB</text>
</g>
<g font-size="1.3" fill="#a90000">
<text x="57.1" y="45.6">1</text>
<text x="120.6" y="45.6">1</text>
<text x="132" y="45.6">2</text>
<text x="302.8" y="45.6">1</text>
<text x="57.1" y="48.1">2</text>
<text x="57.1" y="50.7">3</text>
<text x="57.1" y="53.2">4</text>
<text x="237.4" y="53.2">16</text>
<text x="267.9" y="53.2">15</text>
<text x="302.8" y="50.7">2</text>
<text x="302.8" y="48.1">3</text>
<text x="57.1" y="55.7">5</text>
<text x="120.6" y="58.3">3</text>
<text x="132" y="58.3">4</text>
<text x="237.4" y="55.7">17</text>
<text x="237.4" y="58.3">18</text>
<text x="267.9" y="58.3">13</text>
<text x="267.9" y="55.7">14</text>
<text x="237.4" y="60.8">19</text>
<text x="237.4" y="63.4">20</text>
<text x="237.4" y="65.9">21</text>
<text x="267.9" y="65.9">10</text>
<text x="267.9" y="63.4">11</text>
<text x="267.9" y="60.8">12</text>
<text x="318.7" y="63.4">1</text>
<text x="318.7" y="65.9">2</text>
<text x="119.9" y="71">11</text>
<text x="131.4" y="71">10</text>
<text x="237.4" y="68.4">22</text>
<text x="237.4" y="71">23</text>
<text x="268.5" y="71">8</text>
<text x="268.5" y="68.4">9</text>
<text x="57.1" y="76.1">1</text>
<text x="237.4" y="73.5">24</text>
<text x="237.4" y="76.1">25</text>
<text x="268.5" y="76.1">6</text>
<text x="268.5" y="73.5">7</text>
<text x="57.1" y="78.6">2</text>
<text x="57.1" y="81.1">3</text>
<text x="57.1" y="83.7">4</text>
<text x="119.9" y="83.7">13</text>
<text x="131.4" y="83.7">12</text>
<text x="237.4" y="78.6">26</text>
<text x="237.4" y="81.1">27</text>
<text x="237.4" y="83.7">28</text>
<text x="268.5" y="83.7">3</text>
<text x="268.5" y="81.1">4</text>
<text x="268.5" y="78.6">5</text>
<text x="57.1" y="86.2">5</text>
<text x="237.4" y="86.2">29</text>
<text x="237.4" y="88.8">30</text>
<text x="268.5" y="88.8">1</text>
<text x="268.5" y="86.2">2</text>
<text x="326.3" y="91.3">1</text>
<text x="326.3" y="93.8">2</text>
<text x="120.6" y="96.4">5</text>
<text x="132" y="96.4">6</text>
<text x="326.3" y="96.4">3</text>
<text x="57.1" y="106.5">1</text>
<text x="57.1" y="109.1">2</text>
<text x="57.1" y="111.6">3</text>
<text x="120.6" y="109.1">9</text>
<text x="132" y="109.1">8</text>
<text x="326.3" y="111.6">1</text>
<text x="57.1" y="114.2">4</text>
<text x="57.1" y="116.7">5</text>
<text x="326.3" y="114.2">2</text>
<text x="326.3" y="116.7">3</text>
<text x="120.6" y="121.8">1</text>
<text x="132" y="121.8">2</text>
<text x="57.1" y="137">1</text>
<text x="120.6" y="134.5">3</text>
<text x="132" y="134.5">4</text>
<text x="326.3" y="134.5">1</text>
<text x="326.3" y="137">2</text>
<text x="57.1" y="139.6">2</text>
<text x="57.1" y="142.1">3</text>
<text x="326.3" y="139.6">3</text>
<text x="326.3" y="142.1">4</text>
<text x="57.1" y="144.6">4</text>
<text x="57.1" y="147.2">5</text>
<text x="326.3" y="159.9">1</text>
<text x="120.6" y="162.4">5</text>
<text x="132" y="162.4">6</text>
<text x="326.3" y="162.4">2</text>
<text x="326.3" y="165">3</text>
<text x="326.3" y="167.5">4</text>
<text x="120.6" y="175.1">9</text>
<text x="132" y="175.1">8</text>
<text x="172.6" y="174.1" transform="rotate(-90 172.6 174.1)">14</text>
<text x="205.6" y="174.1" transform="rotate(-90 205.6 174.1)">14</text>
<text x="119.9" y="187.8">11</text>
<text x="131.4" y="187.8">10</text>
<text x="172.6" y="193.8" transform="rotate(-90 172.6 193.8)">7</text>
<text x="205.6" y="193.8" transform="rotate(-90 205.6 193.8)">7</text>
<text x="119.9" y="200.5">13</text>
<text x="131.4" y="200.5">12</text>
</g>
</svg>
